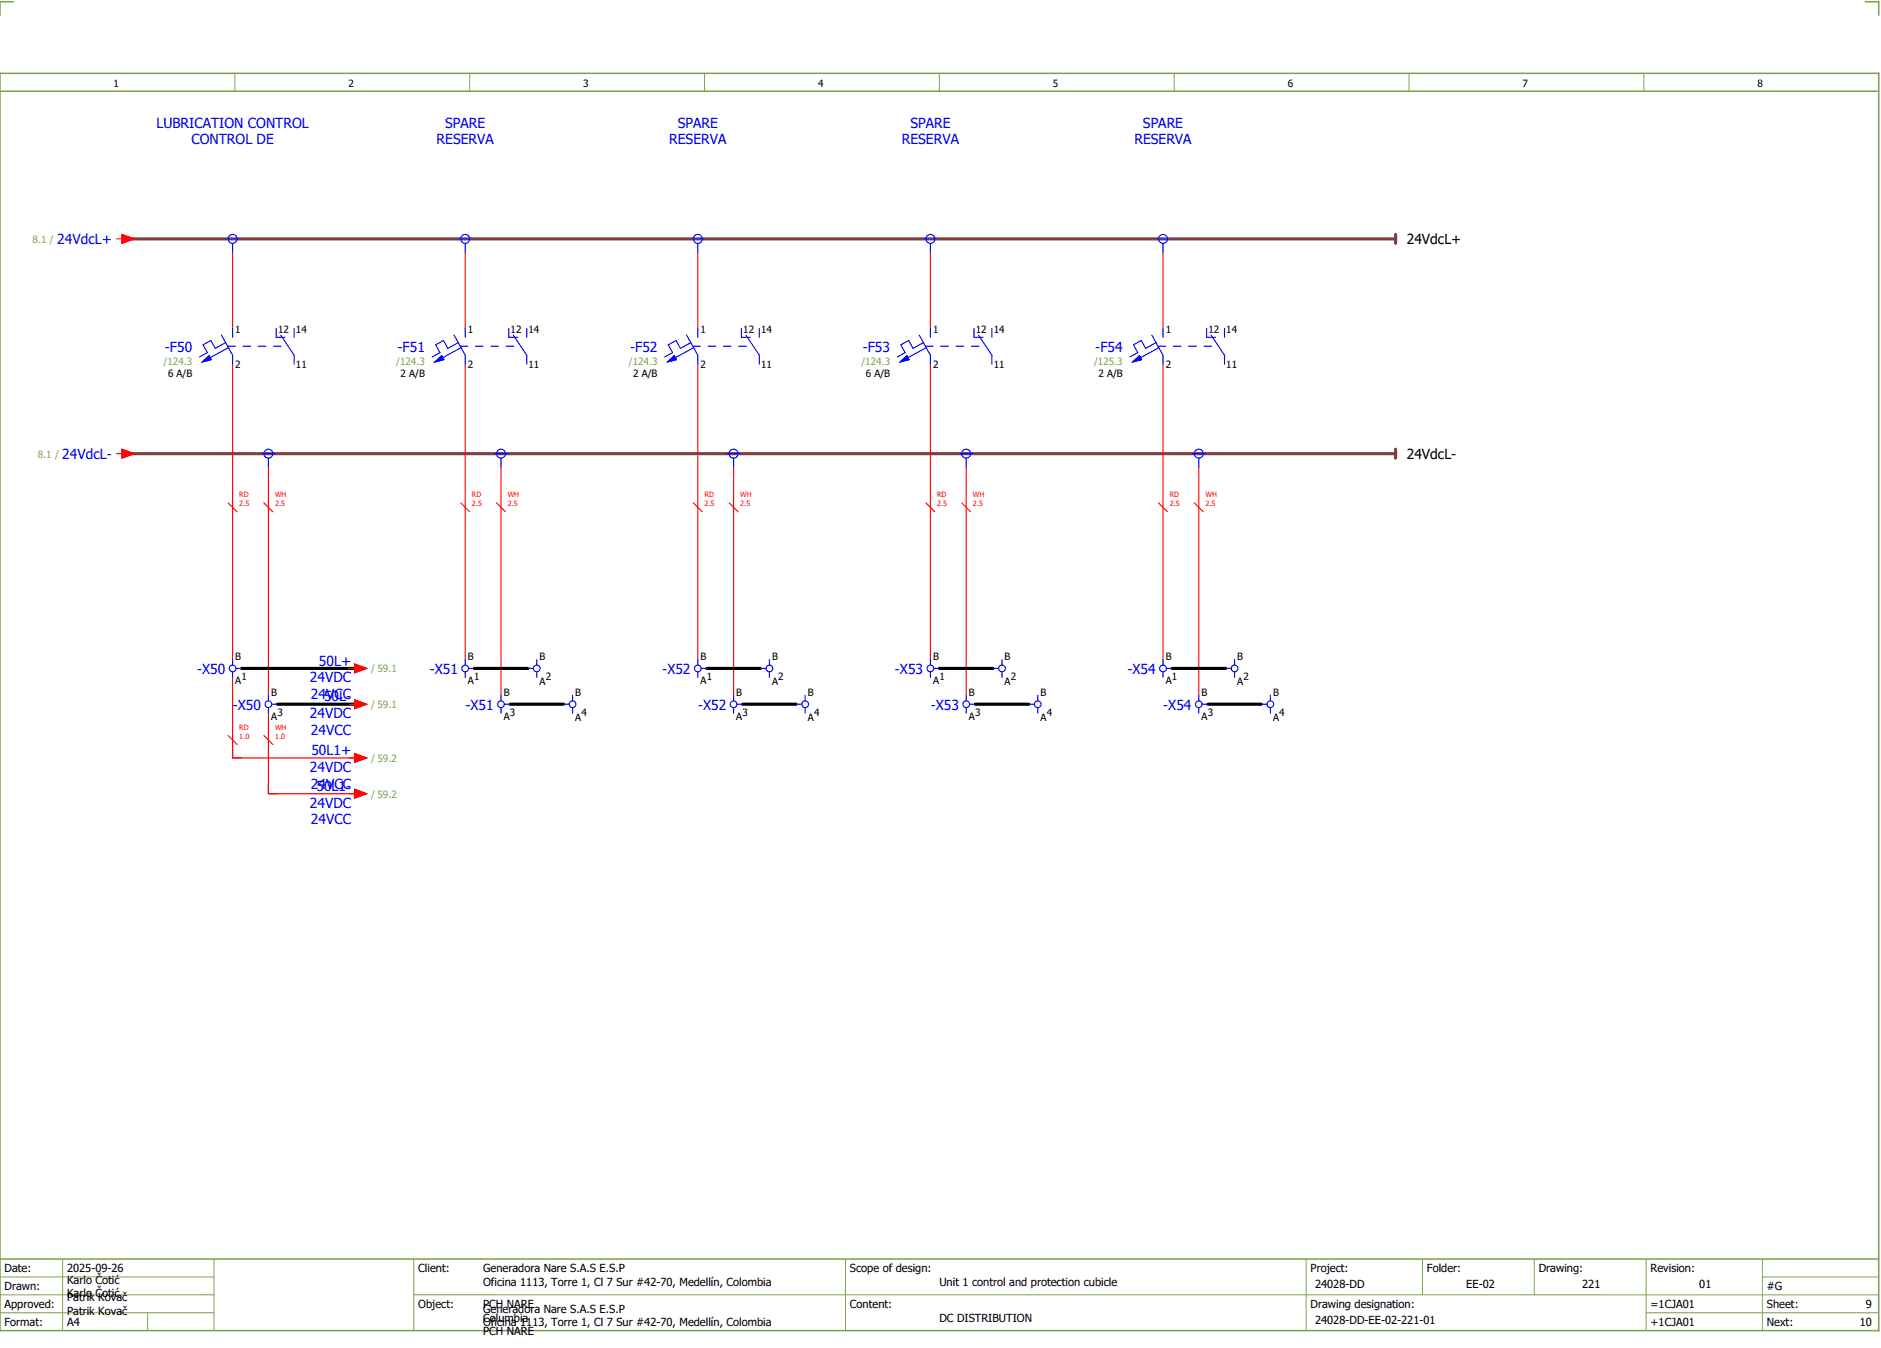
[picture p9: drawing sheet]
<svg xmlns="http://www.w3.org/2000/svg" width="421mm" height="301mm" viewBox="0 0 421 301" stroke-linecap="round" stroke-linejoin="round" font-family="sans-serif">
<path d="M0 16.4h420v281h-420zM3 .4h-3v3M417 .4h3v3M0 20.4h420M0 281.4h420" fill="none" stroke="#7ca552" stroke-width=".35"/>
<g fill="none" stroke="#7ca552" stroke-width=".22">
<path d="M52.5 16.4v4M105 16.4v4M157.5 16.4v4M210 16.4v4M262.5 16.4v4M315 16.4v4M367.5 16.4v4M0 285.4h47.8M0 293.4h47.8M14 281.4v16M33 293.4v4M47.8 281.4v16"/>
<path d="M47.8 289.4h-47.8M92.5 281.4v16M92.5 289.4h327.5M189 281.4v16M292 281.4v15.8M318 281.4v8M343 281.4v8M368 281.4v15.8M368 293.4h52M394 285.4h26M394 281.4v15.8"/>
</g>
<g fill="none" stroke="#f00" stroke-width=".25">
<path d="M26 53.4h1.3M27.3 52.4l2.7 1-2.7 1zM52 56.4v17M104 56.4v17M156 56.4v17M208 56.4v17M260 56.4v17M52 81.4v66M104 81.4v66M156 81.4v66M208 81.4v66M260 81.4v66"/>
<path d="M26 101.4h1.3M27.3 100.4l2.7 1-2.7 1zM51 112.4l2 2M59 112.4l2 2M60 104.4v51M103 112.4l2 2M111 112.4l2 2M112 104.4v51M155 112.4l2 2M163 112.4l2 2M164 104.4v51M207 112.4l2 2"/>
<path d="M215 112.4l2 2M216 104.4v51M259 112.4l2 2M267 112.4l2 2M268 104.4v51M52 151.4v18h28M60 159.4v18h20M78 149.4h1.3M78 157.4h1.3M79.3 148.4l2.7 1-2.7 1zM79.3 156.4l2.7 1-2.7 1zM51 164.4l2 2"/>
<path d="M59 164.4l2 2M79.3 168.4l2.7 1-2.7 1zM79.3 176.4l2.7 1-2.7 1z"/>
</g>
<path d="M28 53.4h284M312 52.4v2M28 101.4h284M312 100.4v2" fill="none" stroke="#7f3f3f" stroke-width=".7"/>
<path d="M54 149.4h26M62 157.4h18M106 149.4h12M114 157.4h12M158 149.4h12M166 157.4h12M210 149.4h12M218 157.4h12M262 149.4h12M270 157.4h12" fill="none" stroke="#000" stroke-width=".7"/>
<g fill="none" stroke="#00f" stroke-width=".25">
<path d="M50.5 53.4h3M52 54.4v2M102.5 53.4h3M104 54.4v2M154.5 53.4h3M156 54.4v2M206.5 53.4h3M208 54.4v2M258.5 53.4h3M260 54.4v2M49.5 74.9l2.5 4.5v2M50.4 76.6l-2.3 1.3-1-1.8-1.7 1 1 1.7-1.8 1"/>
<path d="M50.9 77.4h1.7M51.1 77.7l-4.1 2.2M52 73.4v2M54.3 77.4h1.7M57.7 77.4h1.7M61.2 77.4h1.7M61.7 73.4v2h2.1M62.7 74.9l3.1 4.5v2M65.8 73.4v2M101.5 74.9l2.5 4.5v2M102.4 76.6l-2.3 1.3-1-1.8-1.7 1 1 1.7-1.8 1M102.9 77.4h1.7"/>
<path d="M103.1 77.7l-4.1 2.2M104 73.4v2M106.3 77.4h1.7M109.7 77.4h1.7M113.2 77.4h1.7M113.8 73.4v2h1.9M114.8 74.9l3 4.5v2M117.8 73.4v2M153.5 74.9l2.5 4.5v2M154.4 76.6l-2.3 1.3-1-1.8-1.7 1 1 1.7-1.8 1M154.9 77.4h1.7M155.1 77.7l-4.1 2.2"/>
<path d="M156 73.4v2M158.3 77.4h1.7M161.7 77.4h1.7M165.2 77.4h1.7M165.8 73.4v2h2M166.7 74.9l3.1 4.5v2M169.7 73.4v2M205.5 74.9l2.5 4.5v2M206.4 76.6l-2.3 1.3-1-1.8-1.7 1 1 1.7-1.8 1M206.9 77.4h1.7M207.1 77.7l-4.1 2.2M208 73.4v2"/>
<path d="M210.3 77.4h1.7M213.7 77.4h1.7M217.2 77.4h1.7M217.7 73.4v2h2M218.8 74.9l3 4.5v2M221.8 73.4v2M257.5 74.9l2.5 4.5v2M258.4 76.6l-2.3 1.3-1-1.8-1.7 1 1 1.7-1.8 1M258.9 77.4h1.7M259.1 77.7l-4.1 2.2M260 73.4v2M262.3 77.4h1.7"/>
<path d="M265.7 77.4h1.7M269.2 77.4h1.7M269.8 73.4v2h2M270.7 74.9l3.1 4.5v2M273.7 73.4v2M45.2 80.9l1.5-1.4 .5 .9zM97.2 80.9l1.5-1.4 .5 .9zM149.2 80.9l1.5-1.4 .5 .9zM201.2 80.9l1.5-1.4 .5 .9zM253.2 80.9l1.5-1.4 .5 .9zM58.5 101.4h3M60 102.4v2"/>
<path d="M110.5 101.4h3M112 102.4v2M162.5 101.4h3M164 102.4v2M214.5 101.4h3M216 102.4v2M266.5 101.4h3M268 102.4v2M52 147.4v1.2M52 150.1v1.3M52.8 149.4h1.2M60 155.4v1.2"/>
<path d="M60 158.1v1.3M60.8 157.4h1.2M104 147.4v1.2M104 150.1v1.3M104.7 149.4h1.3M112 155.4v1.2M112 158.1v1.3M112.7 157.4h1.3M118 149.4h1.2M120 147.4v1.2M120 150.1v1.3M126 157.4h1.3"/>
<path d="M128 155.4v1.2M128 158.1v1.3M156 147.4v1.2M156 150.1v1.3M156.8 149.4h1.2M164 155.4v1.2M164 158.1v1.3M164.8 157.4h1.2M170 149.4h1.2M172 147.4v1.2M172 150.1v1.3M178 157.4h1.2"/>
<path d="M180 155.4v1.2M180 158.1v1.3M208 147.4v1.2M208 150.1v1.3M208.7 149.4h1.3M216 155.4v1.2M216 158.1v1.3M216.7 157.4h1.3M222 149.4h1.3M224 147.4v1.2M224 150.1v1.3M230 157.4h1.3"/>
<path d="M232 155.4v1.2M232 158.1v1.3M260 147.4v1.2M260 150.1v1.3M260.8 149.4h1.2M268 155.4v1.2M268 158.1v1.3M268.7 157.4h1.3M274 149.4h1.2M276 147.4v1.2M276 150.1v1.3M282 157.4h1.2"/>
<path d="M284 155.4v1.2M284 158.1v1.3"/>
<circle cx="52" cy="53.4" r="1"/>
<circle cx="104" cy="53.4" r="1"/>
<circle cx="156" cy="53.4" r="1"/>
<circle cx="208" cy="53.4" r="1"/>
<circle cx="260" cy="53.4" r="1"/>
<circle cx="60" cy="101.4" r="1"/>
<circle cx="112" cy="101.4" r="1"/>
<circle cx="164" cy="101.4" r="1"/>
<circle cx="216" cy="101.4" r="1"/>
<circle cx="268" cy="101.4" r="1"/>
<circle cx="52" cy="149.4" r=".75"/>
<circle cx="60" cy="157.4" r=".75"/>
<circle cx="104" cy="149.4" r=".75"/>
<circle cx="112" cy="157.4" r=".75"/>
<circle cx="120" cy="149.4" r=".75"/>
<circle cx="128" cy="157.4" r=".75"/>
<circle cx="156" cy="149.4" r=".75"/>
<circle cx="164" cy="157.4" r=".75"/>
<circle cx="172" cy="149.4" r=".75"/>
<circle cx="180" cy="157.4" r=".75"/>
<circle cx="208" cy="149.4" r=".75"/>
<circle cx="216" cy="157.4" r=".75"/>
<circle cx="224" cy="149.4" r=".75"/>
<circle cx="232" cy="157.4" r=".75"/>
<circle cx="260" cy="149.4" r=".75"/>
<circle cx="268" cy="157.4" r=".75"/>
<circle cx="276" cy="149.4" r=".75"/>
<circle cx="284" cy="157.4" r=".75"/>
</g>
<g fill="#00f" stroke="#00f" stroke-width=".22">
<path d="M149.2 80.9l1.5-1.4 .5 .9z"/>
<path d="M45.2 80.9l1.5-1.4 .5 .9z"/>
<path d="M97.2 80.9l1.5-1.4 .5 .9z"/>
<path d="M253.2 80.9l1.5-1.4 .5 .9z"/>
<path d="M201.2 80.9l1.5-1.4 .5 .9z"/>
</g>
<g fill="#f00" stroke="#f00" stroke-width=".22">
<path d="M27.3 100.4l2.7 1-2.7 1z"/>
<path d="M27.3 52.4l2.7 1-2.7 1z"/>
<path d="M79.3 148.4l2.7 1-2.7 1z"/>
<path d="M79.3 156.4l2.7 1-2.7 1z"/>
<path d="M79.3 176.4l2.7 1-2.7 1z"/>
<path d="M79.3 168.4l2.7 1-2.7 1z"/>
</g>
<g font-size="3.1" fill="#00f">
<text x="35" y="28.5">LUBRICATION CONTROL</text>
<text x="99.5" y="28.5">SPARE</text>
<text x="151.5" y="28.5">SPARE</text>
<text x="203.5" y="28.5">SPARE</text>
<text x="255.5" y="28.5">SPARE</text>
<text x="42.8" y="32.3">CONTROL DE</text>
<text x="97.6" y="32.3">RESERVA</text>
<text x="149.6" y="32.3">RESERVA</text>
<text x="201.6" y="32.3">RESERVA</text>
<text x="253.6" y="32.3">RESERVA</text>
<text x="12.8" y="54.6">24VdcL+</text>
<text x="36.9" y="78.6">-F50</text>
<text x="88.9" y="78.6">-F51</text>
<text x="140.9" y="78.6">-F52</text>
<text x="192.9" y="78.6">-F53</text>
<text x="244.9" y="78.6">-F54</text>
<text x="13.9" y="102.6">24VdcL-</text>
<text x="71.3" y="148.8">50L+</text>
<text x="44.1" y="150.7">-X50</text>
<text x="69.3" y="152.5">24VDC</text>
<text x="96.1" y="150.7">-X51</text>
<text x="148.1" y="150.7">-X52</text>
<text x="200.1" y="150.7">-X53</text>
<text x="252.1" y="150.7">-X54</text>
<text x="52.1" y="158.7">-X50</text>
<text x="69.3" y="160.5">24VDC</text>
<text x="69.5" y="156.3">24VCC</text>
<text x="72.4" y="156.8">50L-</text>
<text x="104.1" y="158.7">-X51</text>
<text x="156.1" y="158.7">-X52</text>
<text x="208.1" y="158.7">-X53</text>
<text x="260.1" y="158.7">-X54</text>
<text x="69.5" y="164.3">24VCC</text>
<text x="69.3" y="172.5">24VDC</text>
<text x="69.6" y="168.8">50L1+</text>
<text x="69.5" y="176.3">24VCC</text>
<text x="70.7" y="176.8">50L1-</text>
<text x="69.3" y="180.5">24VDC</text>
<text x="69.5" y="184.3">24VCC</text>
</g>
<g font-size="3.1">
<text x="314.5" y="54.6">24VdcL+</text>
<text x="314.5" y="102.6">24VdcL-</text>
</g>
<g font-size="2.5">
<text x="1" y="284.4">Date:</text>
<text x="15" y="286.9">Karlo Čotić</text>
<text x="15" y="284.4">2025-09-26</text>
<text x="93.5" y="284.4">Client:</text>
<text x="108" y="284.4">Generadora Nare S.A.S E.S.P</text>
<text x="108" y="287.4">Oficina 1113, Torre 1, Cl 7 Sur #42-70, Medellín, Colombia</text>
<text x="190" y="284.4">Scope of design:</text>
<text x="210" y="287.4">Unit 1 control and protection cubicle</text>
<text x="293" y="284.4">Project:</text>
<text x="294" y="287.9">24028-DD</text>
<text x="319" y="284.4">Folder:</text>
<text x="327.8" y="287.9">EE-02</text>
<text x="344" y="284.4">Drawing:</text>
<text x="353.7" y="287.9">221</text>
<text x="369" y="284.4">Revision:</text>
<text x="379.9" y="287.9">01</text>
<text x="1" y="288.4">Drawn:</text>
<text x="1" y="292.4">Approved:</text>
<text x="15" y="289.9">Karlo Čotić</text>
<text x="15" y="290.9">Patrik Kovač</text>
<text x="15" y="293.9">Patrik Kovač</text>
<text x="93.5" y="292.4">Object:</text>
<text x="108" y="293.4">Generadora Nare S.A.S E.S.P</text>
<text x="108" y="292.4">PCH NARE</text>
<text x="190" y="292.4">Content:</text>
<text x="293" y="292.4">Drawing designation:</text>
<text x="369" y="292.4">=1CJA01</text>
<text x="395" y="292.4">Sheet:</text>
<text x="395" y="288.4">#G</text>
<text x="417.1" y="292.4">9</text>
<text x="1" y="296.4">Format:</text>
<text x="15" y="296.4">A4</text>
<text x="108" y="296.4">Oficina 1113, Torre 1, Cl 7 Sur #42-70, Medellín, Colombia</text>
<text x="108" y="295.4">Columbia</text>
<text x="108" y="298.4">PCH NARE</text>
<text x="210" y="295.4">DC DISTRIBUTION</text>
<text x="294" y="295.9">24028-DD-EE-02-221-01</text>
<text x="369" y="296.4">+1CJA01</text>
<text x="395" y="296.4">Next:</text>
<text x="415.8" y="296.4">10</text>
</g>
<g font-size="2.2">
<text x="25.4" y="19.4">1</text>
<text x="77.9" y="19.4">2</text>
<text x="130.4" y="19.4">3</text>
<text x="182.9" y="19.4">4</text>
<text x="235.4" y="19.4">5</text>
<text x="287.9" y="19.4">6</text>
<text x="340.4" y="19.4">7</text>
<text x="392.9" y="19.4">8</text>
<text x="52.6" y="74.3">1</text>
<text x="62.1" y="74.3">12</text>
<text x="66.2" y="74.3">14</text>
<text x="104.6" y="74.3">1</text>
<text x="114.2" y="74.3">12</text>
<text x="118.1" y="74.3">14</text>
<text x="156.6" y="74.3">1</text>
<text x="166.1" y="74.3">12</text>
<text x="170.2" y="74.3">14</text>
<text x="208.6" y="74.3">1</text>
<text x="218.2" y="74.3">12</text>
<text x="222.2" y="74.3">14</text>
<text x="260.6" y="74.3">1</text>
<text x="270.2" y="74.3">12</text>
<text x="274.1" y="74.3">14</text>
<text x="52.6" y="82.2">2</text>
<text x="66.2" y="82.2">11</text>
<text x="104.6" y="82.2">2</text>
<text x="118.1" y="82.2">11</text>
<text x="156.6" y="82.2">2</text>
<text x="170.2" y="82.2">11</text>
<text x="208.6" y="82.2">2</text>
<text x="222.2" y="82.2">11</text>
<text x="260.6" y="82.2">2</text>
<text x="274.1" y="82.2">11</text>
<text x="37.6" y="84.2">6 A/B</text>
<text x="89.6" y="84.2">2 A/B</text>
<text x="141.6" y="84.2">2 A/B</text>
<text x="193.6" y="84.2">6 A/B</text>
<text x="245.6" y="84.2">2 A/B</text>
<text x="52.6" y="147.5">B</text>
<text x="104.6" y="147.5">B</text>
<text x="120.6" y="147.5">B</text>
<text x="156.6" y="147.5">B</text>
<text x="172.6" y="147.5">B</text>
<text x="208.6" y="147.5">B</text>
<text x="224.6" y="147.5">B</text>
<text x="260.6" y="147.5">B</text>
<text x="276.6" y="147.5">B</text>
<text x="52.6" y="152.9">A</text>
<text x="54" y="152">1</text>
<text x="60.6" y="155.5">B</text>
<text x="104.6" y="152.9">A</text>
<text x="106" y="152">1</text>
<text x="112.6" y="155.5">B</text>
<text x="120.6" y="153">A</text>
<text x="122" y="152">2</text>
<text x="128.6" y="155.5">B</text>
<text x="156.6" y="152.9">A</text>
<text x="158" y="152">1</text>
<text x="164.6" y="155.5">B</text>
<text x="172.6" y="153">A</text>
<text x="174" y="152">2</text>
<text x="180.6" y="155.5">B</text>
<text x="208.6" y="152.9">A</text>
<text x="210" y="152">1</text>
<text x="216.6" y="155.5">B</text>
<text x="224.6" y="153">A</text>
<text x="226" y="152">2</text>
<text x="232.6" y="155.5">B</text>
<text x="260.6" y="152.9">A</text>
<text x="262" y="152">1</text>
<text x="268.6" y="155.5">B</text>
<text x="276.6" y="153">A</text>
<text x="278" y="152">2</text>
<text x="284.6" y="155.5">B</text>
<text x="60.6" y="160.9">A</text>
<text x="62" y="160">3</text>
<text x="112.6" y="160.9">A</text>
<text x="114" y="160">3</text>
<text x="128.6" y="161">A</text>
<text x="130" y="160">4</text>
<text x="164.6" y="160.9">A</text>
<text x="166" y="160">3</text>
<text x="180.6" y="161">A</text>
<text x="182" y="160">4</text>
<text x="216.6" y="160.9">A</text>
<text x="218" y="160">3</text>
<text x="232.6" y="161">A</text>
<text x="234" y="160">4</text>
<text x="268.6" y="160.9">A</text>
<text x="270" y="160">3</text>
<text x="284.6" y="161">A</text>
<text x="286" y="160">4</text>
</g>
<g font-size="2.2" fill="#7ca552">
<text x="7.3" y="54.3">8.1 /</text>
<text x="36.6" y="81.5">/124.3</text>
<text x="88.6" y="81.5">/124.3</text>
<text x="140.6" y="81.5">/124.3</text>
<text x="192.6" y="81.5">/124.3</text>
<text x="244.6" y="81.5">/125.3</text>
<text x="8.4" y="102.3">8.1 /</text>
<text x="83" y="150.3">/ 59.1</text>
<text x="83" y="158.3">/ 59.1</text>
<text x="83" y="170.3">/ 59.2</text>
<text x="83" y="178.3">/ 59.2</text>
</g>
<g font-size="1.6" fill="#f00">
<text x="53.5" y="113.1">2.5</text>
<text x="53.5" y="111.1">RD</text>
<text x="61.5" y="113.1">2.5</text>
<text x="61.5" y="111.1">WH</text>
<text x="105.5" y="113.1">2.5</text>
<text x="105.5" y="111.1">RD</text>
<text x="113.5" y="113.1">2.5</text>
<text x="113.5" y="111.1">WH</text>
<text x="157.5" y="113.1">2.5</text>
<text x="157.5" y="111.1">RD</text>
<text x="165.5" y="113.1">2.5</text>
<text x="165.5" y="111.1">WH</text>
<text x="209.5" y="113.1">2.5</text>
<text x="209.5" y="111.1">RD</text>
<text x="217.5" y="113.1">2.5</text>
<text x="217.5" y="111.1">WH</text>
<text x="261.5" y="113.1">2.5</text>
<text x="261.5" y="111.1">RD</text>
<text x="269.5" y="113.1">2.5</text>
<text x="269.5" y="111.1">WH</text>
<text x="53.5" y="165.1">1.0</text>
<text x="53.5" y="163.1">RD</text>
<text x="61.5" y="165.1">1.0</text>
<text x="61.5" y="163.1">WH</text>
</g>
</svg>
